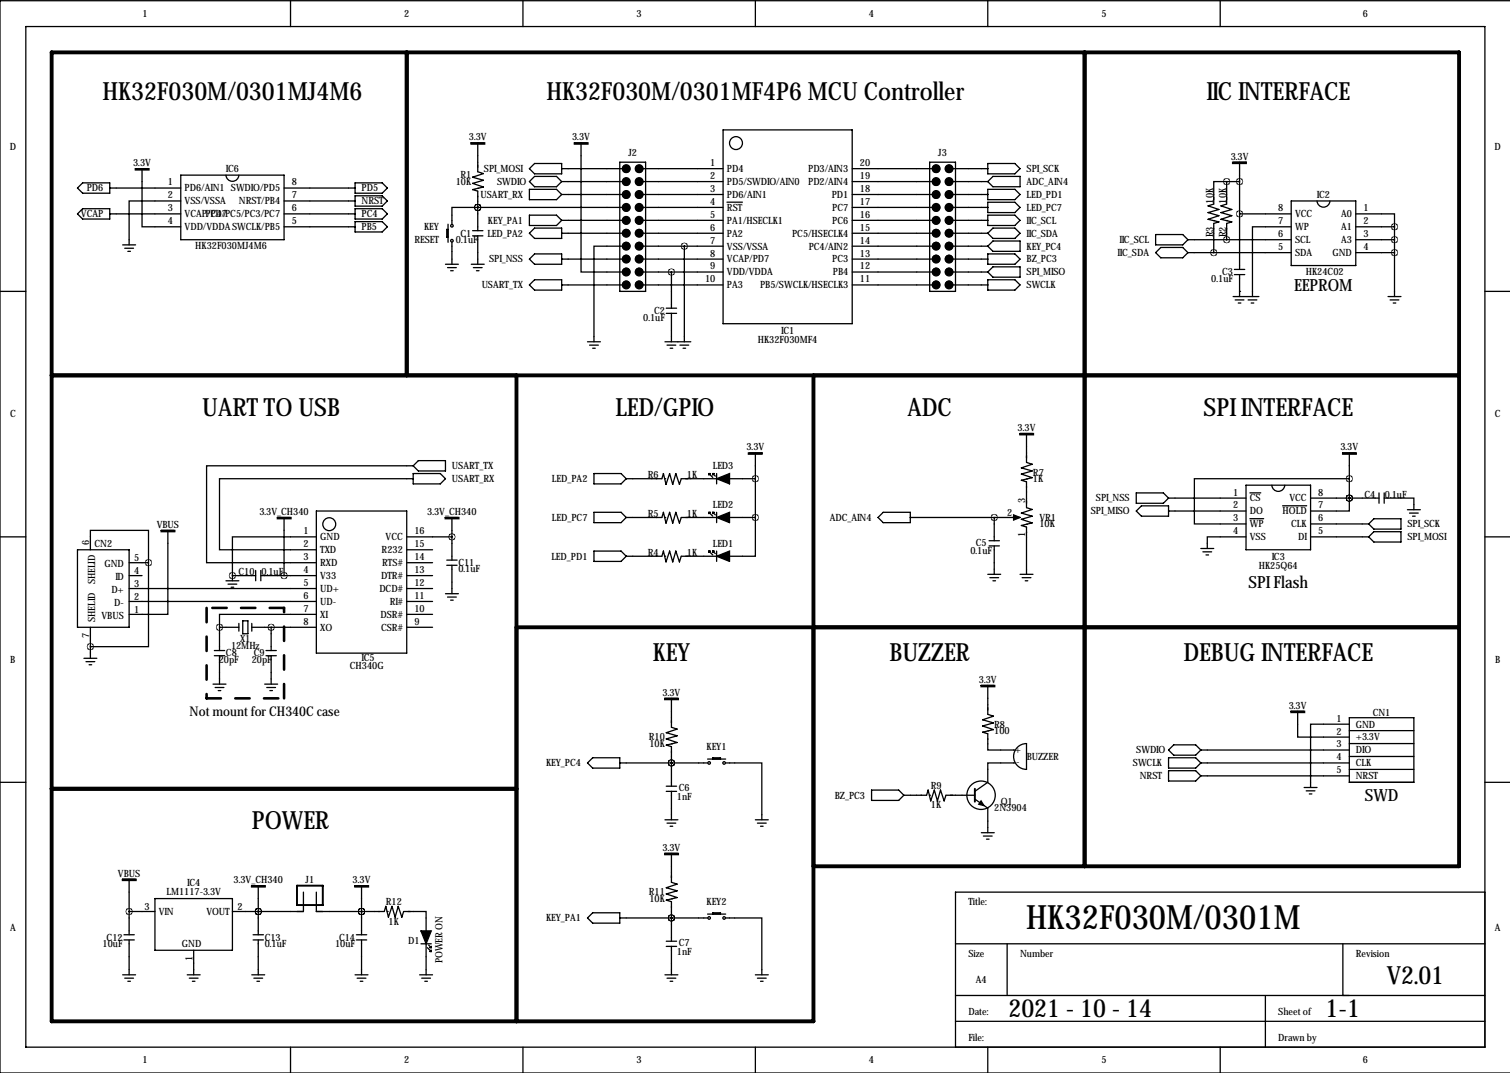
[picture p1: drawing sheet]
<svg xmlns="http://www.w3.org/2000/svg" width="297mm" height="211mm" viewBox="0 0 297 211" stroke-linecap="round" stroke-linejoin="round" font-family="sans-serif">
<g fill="none" stroke="#000" stroke-width=".25">
<path d="M5.1 5.2h287v200.7h-287zM57.1 .1v5.1M102.9 .1v5.1M148.6 .1v5.1M194.3 .1v5.1M240 .1v5.1M297.1 .1h-297.1v210.9h297.1M15.2 37l1.1-1h5.3v2h-5.3zM21.6 37h14M26.7 33.2h2.5M27.9 33.2v11.4h7.7M35.6 39.5h-10.2v8.6"/>
<path d="M35.6 34.4h20.3v12.7h-20.3zM44.5 34.4a1.27 1.27 0 0 0 1.2 1.3 1.27 1.27 0 0 0 1.3-1.3M55.9 39.5h13.9M55.9 37h13.9M69.8 36h5.4l1 1-1 1h-5.4zM69.8 38.5h5.4l1 1-1 1h-5.4zM92.7 28.1h2.5M94 37h.1M94 28.1v5.7l1.1 .3-2.1 .7 2.1 .6-2.1 .7 2.1 .7-2.1 .5 1 .3v7.8M104.1 37.2h5.4l1 1-1 1.1h-5.4zM105.2 32.1h5.3v2.1h-5.3l-1.1-1zM105.2 34.7h4.3l1 1-1 1h-4.3l-1.1-1z"/>
<path d="M110.5 33.2h12.7M110.5 35.7h12.7M110.5 38.2h12.7M113 28.1h2.5M114.3 28.1v25.4h8.9M121.9 31.9h5.1v25.4h-5.1zM125.7 33.2h16.5M125.7 35.7h16.5M125.7 38.2h16.5M142.2 25.5h25.4v38.1h-25.4zM143 39.8h3M167.6 33.2h16.5"/>
<path d="M167.6 35.7h16.5M167.6 38.2h16.5M182.9 31.9h5.1v25.4h-5.1zM186.7 33.2h7.6M186.7 35.7h7.6M186.7 38.2h7.6M194.3 32.1h5.3l1.1 1.1-1.1 1h-5.3zM194.3 37.2h5.3l1.1 1-1.1 1.1h-5.3zM194.3 39.8h5.3l1.1 1-1.1 1h-5.3zM194.3 35.7l1-1h5.4v2h-5.4zM241.3 35.7h-2.5v4.4l-1.2 .4 2.2 .7-2.2 .6 2.2 .6-2.2 .7 2.2 .5-1 .3v5.8M241.3 35.7h2.5"/>
<path d="M241.3 35.7v4.4l-1.1 .4 2.1 .7-2.1 .6 2.1 .6-2.1 .7 2.1 .5-1 .3v3.2M242.6 31.9h2.5M243.8 31.9v21.1M254 39.5h12.7v12.7h-12.7zM259.1 39.5a1.27 1.27 0 0 0 1.2 1.2 1.27 1.27 0 0 0 1.3-1.2M0 57.3h5.1M16.3 41h5.3v2.1h-5.3l-1.1-1zM21.6 42.1h14M24.1 48.1h2.6M24.5 48.8h1.8M25.1 49.4h.6M55.9 42.1h13.9"/>
<path d="M55.9 44.6h13.9M69.8 41h5.4l1 1.1-1 1h-5.4zM69.8 43.6h5.4l1 1-1 1h-5.4zM87.6 52h2.6M88 52.6h1.8M88.1 44.1v3.5M88.1 45.1h-.2v1.5h.2M88.6 53.2h.6M88.9 47.6v4.4M92.7 52h2.5M93 46.4h2M93 45.4h2"/>
<path d="M93.1 52.6h1.7M93.7 53.2h.5M94 40.8h.1M94 40.8h-5.1v3.3M94 46.4v5.6M94 40.8h29.2M104.1 56l1.1-1h5.3v2h-5.3zM104.1 42.3h5.4l1 1-1 1h-5.4zM105.2 44.8h5.3v2.1h-5.3l-1.1-1zM105.2 49.9h5.3v2.1h-5.3l-1.1-1.1zM110.5 43.3h12.7M110.5 45.9h12.7"/>
<path d="M110.5 50.9h12.7M110.5 56h12.7M123.2 48.4h-6.4v18.8M125.7 40.8h16.5M125.7 43.3h16.5M125.7 45.9h16.5M125.7 48.4h16.5M125.7 50.9h16.5M125.7 53.5h16.5M125.7 56h16.5M132.1 53.5v7.1M134.6 48.4v18.8"/>
<path d="M167.6 40.8h16.5M167.6 43.3h16.5M167.6 45.9h16.5M167.6 48.4h16.5M167.6 50.9h16.5M167.6 53.5h16.5M167.6 56h16.5M186.7 40.8h7.6M186.7 43.3h7.6M186.7 45.9h7.6M186.7 48.4h7.6M186.7 50.9h7.6"/>
<path d="M186.7 53.5h7.6M186.7 56h7.6M194.3 42.3h5.3l1.1 1-1.1 1h-5.3zM194.3 49.9h5.3l1.1 1-1.1 1.1h-5.3zM194.3 55h5.3l1.1 1-1.1 1h-5.3zM194.3 45.9l1-1.1h4.3l1.1 1.1-1.1 1h-4.3zM194.3 48.4l1-1h5.4v2h-5.4zM194.3 53.5l1-1h5.4v2h-5.4zM227.3 46.1h5.4l1 1-1 1h-5.4zM227.3 49.7l1-1h4.4l1 1-1 1h-4.4zM233.7 47.1h20.3M233.7 49.7h20.3"/>
<path d="M238.8 43.4h.1M241.3 43.4h.1M242.6 58.3h5M242.8 54h2.1M242.8 53h2.1M243 59h1.7M243.6 59.6h.5M243.8 57.3h.1M243.8 42.1h10.2M243.8 54v4.3M245.5 59h1.7M246.1 59.6h.5"/>
<path d="M254 44.6h-7.6v13.7M266.7 42.1h7.6v2.5M266.7 44.6h7.6M266.7 47.1h7.6M266.7 49.7h7.6M273 58.3h2.6M273.5 59h1.7M274.1 59.6h.5M274.3 44.6v13.7M292.1 57.3h5M115.6 67.2h2.5M116 67.9h1.7"/>
<path d="M116.6 68.5h.5M130.8 67.2h5.1M131.1 61.6h2M131.1 60.6h2M131.2 67.9h1.7M131.8 68.5h.5M132.1 61.6v5.6M133.8 67.9h1.7M134.4 68.5h.5M81.3 91.6h-40.7v19h21.6M81.3 94.1h-38.1v14h19M81.3 93.1h5.3l1 1-1 1h-5.3z"/>
<path d="M82.3 90.6h5.3v2h-5.3l-1-1zM116.8 93.1h5.4l1 1-1 1h-5.4zM123.2 94.1h7l.3-1 .5 2.1 .7-2.1 .6 2.1 .6-2.1 .8 2.1 .3-1.1h7M130.8 94.1h.1M139.4 93.1h.3l-.3 .3zM139.4 93.1l.8 .8M140.2 93.1h.3l-.3 .3zM140.2 93.1l.5 .5M141 93.1v2M143.5 94.1h5.1M147.4 89h2.5M148.6 89v12.7"/>
<path d="M200.7 85.2h2.4M201.9 94.2h.1M201.9 85.2v5.7l1.1 .4-2.1 .7 2.1 .6-2.1 .6 2.1 .7-2.1 .5 1 .3v5.1l1.1 .4-2.1 .7 2.1 .6-2.1 .6 2.1 .7-2.1 .5 1 .3v9.3M223.5 96.9h5.4l1 1-1 1h-5.4zM229.9 97.9h15.2M245.1 95.4h12.7v12.7h-12.7zM245.9 96.9h2.1M250.2 95.4a1.27 1.27 0 0 0 1.3 1.2 1.27 1.27 0 0 0 1.2-1.2M252.3 99.4h4.7M257.8 97.9h13.5M264.2 89h2.4M265.4 97.9v2.6h-7.6"/>
<path d="M265.4 94.1h-30.5v8.9h10.2M265.4 97.9h.1M265.4 89v8.9M271.3 96.9v2M272.3 97.9h5.8v2.3M272.3 96.9v2M0 105.6h5.1M15.2 108.1h10.2v15.2h-10.2zM17.8 108.1v-3.8h11.4v6.3M25.4 113.2h2.5M25.4 110.6h3.8M25.4 115.7h36.8"/>
<path d="M25.4 118.3h36.8M29.2 110.6v16.5h-11.4M31.7 104.3h2.5M33 104.3v16.5h-7.6M44.4 114.2h2.6M44.9 114.8h1.7M45.5 115.5h.5M45.7 113.2h.1M45.7 113.2h4.6M45.7 113.2v1M50.3 112.2v2M51.3 112.2v2"/>
<path d="M51.3 113.2h10.9M54.6 101.7h2.5M55.9 101.7v11.5M62.2 105.6h-16.5v7.6M62.2 100.5h17.8v27.9h-17.8zM80 105.6h8.9M80 113.2h5.1M80 108.1h5.1M80 110.6h5.1M80 115.7h5.1M80 118.3h5.1M87.6 101.7h2.5"/>
<path d="M87.6 116.7h2.6M87.9 110.1h2M87.9 111.1h2M88 117.4h1.8M88.6 118h.6M88.9 101.7v8.4M88.9 111.1v5.6M116.8 108.3h5.4l1 1.1-1 1h-5.4zM116.8 100.7h5.4l1 1-1 1.1h-5.4zM123.2 109.4h7l.3-1.1 .5 2.2 .7-2.2 .6 2.2 .6-2.2 .8 2.2 .3-1.1h7M123.2 101.7h7l.3-1 .5 2.2 .7-2.2 .6 2.2 .6-2.2 .8 2.2 .3-1.2h7M130.8 109.4h.1"/>
<path d="M130.8 101.7h.1M139.4 108.3l.8 .8M139.4 100.7h.3l-.3 .3zM139.4 108.3h.3l-.3 .3zM139.4 100.7l.8 .8M140.2 108.3h.3l-.3 .3zM140.2 108.3l.5 .6M140.2 100.7h.3l-.3 .3zM140.2 100.7l.5 .5M141 100.7v2.1M141 108.3v2.1M143.5 101.7h5.1"/>
<path d="M148.6 101.7v7.7h-5.1M173.7 100.7h5.4v2.1h-5.4l-1-1.1zM179.1 101.7h21.6M194.3 112.9h2.5M194.6 107.3h2M194.6 106.3h2M194.7 113.6h1.7M195.3 114.2h.5M195.6 101.7v4.6M195.6 107.3v5.6M200.7 112.9h2.5M201.1 113.6h1.7"/>
<path d="M201.7 114.2h.5M201.9 103.1h.1M223.5 100.5l1-1h5.4v2h-5.4zM229.9 100.5h15.2M236.2 107.8h2.6M236.6 108.5h1.8M237.2 109.1h.5M245.1 105.6h-7.6v2.2M245.9 102h2.7M257.8 105.6h11.4M257.8 103h11.4M269.2 103l1.1-1h5.3v2h-5.3z"/>
<path d="M269.2 105.6l1.1-1.1h5.3v2.1h-5.3zM276.9 100.2h2.5M277.3 100.9h1.7M277.9 101.5h.5M292.1 105.6h5M16.5 129.4h2.5M16.9 130.1h1.7M17.5 130.7h.5M17.8 123.3v6.1M41.9 134.5h2.5M42.2 127.9h2M42.2 128.9h2"/>
<path d="M42.3 135.2h1.7M42.9 135.8h.5M43.2 123.3v4.6M43.2 128.9v5.6M43.2 123.3h3.8M47 122.6v1.5M47.8 122.1h1v2.5h-1zM49.5 122.6v1.5M49.5 123.3h12.7M52.1 134.5h2.5M52.3 127.9h2.1M52.3 128.9h2.1"/>
<path d="M52.5 135.2h1.7M53.1 135.8h.5M53.3 123.3v4.6M53.3 128.9v5.6M62.2 120.8h-19v2.5M80 123.3h5.1M80 120.8h5.1M130.8 137.3h2.5M132.1 137.3v5.7l1.1 .3-2.1 .8 2.1 .6-2.1 .6 2.1 .7-2.1 .5 1 .3v7.8M193 134.8h2.5M194.3 134.8v5.7l1.1 .3-2.1 .7 2.1 .6-2.1 .6 2.1 .7-2.1 .6 1 .3v3.2h5.3M254 139.8h2.5"/>
<path d="M255.3 139.8v5.1h10.1M0 153.8h5.1M115.6 150l1-1h5.3v2h-5.3zM121.9 150h17.3M131.1 155.6h2M131.1 154.6h2M132.1 146.2h.1M132.1 150h.1M132.1 155.6v5.6M139.2 149.2h3.5M140.2 149.2v-.2h1.5v.2M142.7 150h7.2v11.2"/>
<path d="M171.4 155.3h5.4l1 1.1-1 1h-5.4zM177.8 156.4h4.5l.3-1.1 .5 2.2 .7-2.2 .6 2.2 .6-2.2 .7 2.2 .4-1.1h5.7M182.8 156.4h.1M191.8 157.1l2.5 1.8v4.8M194.3 143.7h.1M199.6 150h-5.3v3.8l-2.5 1.8M199.9 147.1a2.54 2.54 0 0 1 2-.9v5.1a2.54 2.54 0 0 1-2.3-1.5 2.54 2.54 0 0 1 .3-2.7zM229.9 149h5.3l1 1-1 1h-5.3zM229.9 151.5h5.3l1 1-1 1.1h-5.3zM229.9 147.5l1-1.1h4.3l1 1.1-1 1h-4.3zM236.2 147.5h29.2M236.2 150h29.2"/>
<path d="M236.2 152.5h29.2M256.5 154.8h2.6M256.9 155.5h1.8M257.6 156.1h.5M265.4 142.4h-7.6v12.4M265.4 141.1h12.7v12.7h-12.7zM265.4 146.2h12.7M265.4 148.7h12.7M265.4 151.3h12.7M265.4 143.7h12.7M292.1 153.8h5M24.1 172.9h2.5"/>
<path d="M25.4 172.9v10.9M25.4 179.2h5.1M30.5 176.7h15.2v10.1h-15.2zM49.5 174.1h2.5M50.8 179.2h.1M50.8 174.1v9.7M59.7 175.4v3.8h-14M62.2 175.4v3.8h13.4l.3-1 .5 2.1 .7-2.1 .6 2.1 .6-2.1 .7 2.1 .4-1.1h4.4v3.8M69.8 174.1h2.5M71.1 179.2h.1M71.1 174.1v9.7M76.1 179.2h.1"/>
<path d="M130.8 161.2h2.5M130.8 167.8h2.5M131.2 161.8h1.7M131.8 162.4h.5M132.1 176.7h.1M132.1 167.8v5.7l1.1 .3-2.1 .7 2.1 .6-2.1 .7 2.1 .7-2.1 .5 1 .3v7.8M139.2 179.7h3.5M140.2 179.7v-.2h1.5v.2M148.6 161.2h2.5M149 161.8h1.7M149.6 162.4h.5M193 163.7h2.6"/>
<path d="M193.4 164.4h1.8M194.1 165h.5M292.1 175.4h-104.1v30.5M24.1 191.7h2.6M24.4 183.8h2M24.4 184.8h2M24.5 192.3h1.8M25.1 192.9h.6M25.4 184.8v6.9M36.8 191.7h2.6M37.2 192.3h1.8M37.8 192.9h.6"/>
<path d="M38.1 186.8v4.9M49.5 191.7h2.6M49.8 183.8h2M49.8 184.8h2M49.9 192.3h1.8M50.5 192.9h.6M50.8 184.8v6.9M69.8 191.7h2.6M70.1 183.8h2M70.1 184.8h2M70.3 192.3h1.7M70.9 192.9h.5"/>
<path d="M71.1 184.8v6.9M82.5 191.7h2.6M82.8 185.6h2M83 192.3h1.7M83.6 192.9h.5M83.8 185.6v6.1M84.1 186.3l.7 .8M84.3 185.8l.5 .5M84.6 187.1l.2-.3v.3zM84.6 186.3l.2-.2v.2zM115.6 180.5l1-1h5.3v2h-5.3zM121.9 180.5h17.3"/>
<path d="M130.8 191.7h2.5M131.1 186.1h2M131.1 185.1h2M131.2 192.3h1.7M131.8 192.9h.5M132.1 180.5h.1M132.1 186.1v5.6M142.7 180.5h7.2v11.2M148.6 191.7h2.5M149 192.3h1.7M149.6 192.9h.5M188 185.6h104.1"/>
<path d="M188 195.7h104.1M198.1 185.6v10.1M248.9 195.7v10.2M264.2 185.6v10.1M57.1 205.9v5.1M102.9 205.9v5.1M148.6 205.9v5.1M188 200.8h104.1M194.3 205.9v5.1M240 205.9v5.1"/>
<circle cx="123.2" cy="38.2" r=".76"/>
<circle cx="123.2" cy="33.2" r=".76"/>
<circle cx="123.2" cy="35.7" r=".76"/>
<circle cx="125.7" cy="38.2" r=".76"/>
<circle cx="125.7" cy="33.2" r=".76"/>
<circle cx="125.7" cy="35.7" r=".76"/>
<circle cx="144.8" cy="28.1" r="1.27"/>
<circle cx="184.2" cy="38.2" r=".76"/>
<circle cx="184.2" cy="33.2" r=".76"/>
<circle cx="184.2" cy="35.7" r=".76"/>
<circle cx="186.7" cy="38.2" r=".76"/>
<circle cx="186.7" cy="33.2" r=".76"/>
<circle cx="186.7" cy="35.7" r=".76"/>
<circle cx="88.9" cy="47.3" r=".25"/>
<circle cx="88.9" cy="44.4" r=".25"/>
<circle cx="123.2" cy="50.9" r=".76"/>
<circle cx="123.2" cy="53.5" r=".76"/>
<circle cx="123.2" cy="40.8" r=".76"/>
<circle cx="123.2" cy="45.9" r=".76"/>
<circle cx="123.2" cy="48.4" r=".76"/>
<circle cx="123.2" cy="43.3" r=".76"/>
<circle cx="123.2" cy="56" r=".76"/>
<circle cx="125.7" cy="50.9" r=".76"/>
<circle cx="125.7" cy="40.8" r=".76"/>
<circle cx="125.7" cy="53.5" r=".76"/>
<circle cx="125.7" cy="45.9" r=".76"/>
<circle cx="125.7" cy="48.4" r=".76"/>
<circle cx="125.7" cy="43.3" r=".76"/>
<circle cx="125.7" cy="56" r=".76"/>
<circle cx="184.2" cy="50.9" r=".76"/>
<circle cx="184.2" cy="53.5" r=".76"/>
<circle cx="184.2" cy="40.8" r=".76"/>
<circle cx="184.2" cy="45.9" r=".76"/>
<circle cx="184.2" cy="48.4" r=".76"/>
<circle cx="184.2" cy="56" r=".76"/>
<circle cx="184.2" cy="43.3" r=".76"/>
<circle cx="186.7" cy="50.9" r=".76"/>
<circle cx="186.7" cy="40.8" r=".76"/>
<circle cx="186.7" cy="53.5" r=".76"/>
<circle cx="186.7" cy="45.9" r=".76"/>
<circle cx="186.7" cy="48.4" r=".76"/>
<circle cx="186.7" cy="43.3" r=".76"/>
<circle cx="186.7" cy="56" r=".76"/>
<circle cx="64.8" cy="103.1" r="1.27"/>
<circle cx="139.5" cy="150" r=".25"/>
<circle cx="142.4" cy="150" r=".25"/>
<circle cx="193" cy="156.4" r="2.79"/>
<circle cx="139.5" cy="180.5" r=".25"/>
<circle cx="142.4" cy="180.5" r=".25"/>
</g>
<path d="M80 10.3v63.5M213.4 10.3v160M10.2 73.8h276.8M101.6 73.8v127M160 73.8v127h-149.8v-190.5h276.8v160h-127M101.6 123.3h185.4M10.2 155.1h91.4" fill="none" stroke="#000" stroke-width=".76"/>
<path d="M40.6 119.5v17.8M55.9 119.5h-15.3M40.6 137.3h15.3M55.9 137.3v-17.8" fill="none" stroke="#000" stroke-width=".51" stroke-dasharray="2.8 2.8"/>
<g fill="#000" stroke="#000" stroke-width=".25">
<path d="M26.6 33.2h2.7v.2h-2.7zM92.7 28.1h2.7v.2h-2.7zM113 28.1h2.7v.2h-2.7zM242.5 31.9h2.7v.2h-2.7zM141 94.1l2.5-1v2zM147.2 89h2.7v.3h-2.7zM200.6 85.2h2.7v.3h-2.7zM264.1 89h2.7v.3h-2.7zM31.7 104.3h2.7v.2h-2.7zM54.6 101.7h2.7v.3h-2.7zM87.6 101.7h2.7v.3h-2.7zM141 109.4l2.5-1.1v2.1z"/>
<path d="M141 101.7l2.5-1v2.1zM199.4 101.2l1.3 .5-1.3 .5zM130.8 137.3h2.7v.3h-2.7zM193 134.8h2.7v.2h-2.7zM253.9 139.8h2.7v.3h-2.7zM193 157.5l.5 .9-1-.3zM24.1 172.9h2.7v.2h-2.7zM49.5 174.1h2.7v.3h-2.7zM69.8 174.1h2.7v.3h-2.7zM130.8 167.8h2.7v.2h-2.7zM82.8 183h2l-1 2.6z"/>
</g>
<path d="M191.8 155.1v2.5M58.4 174.1h5.1v3.8h-5.1z" fill="none" stroke="#000" stroke-width=".38"/>
<g fill="none" stroke="#000" stroke-width=".51">
<circle cx="123.2" cy="33.2" r=".56"/>
<circle cx="123.2" cy="38.3" r=".56"/>
<circle cx="123.2" cy="35.8" r=".56"/>
<circle cx="125.7" cy="33.2" r=".56"/>
<circle cx="125.7" cy="35.8" r=".56"/>
<circle cx="125.7" cy="38.3" r=".56"/>
<circle cx="184.2" cy="33.2" r=".56"/>
<circle cx="184.2" cy="38.3" r=".56"/>
<circle cx="184.2" cy="35.8" r=".56"/>
<circle cx="186.7" cy="33.2" r=".56"/>
<circle cx="186.7" cy="38.3" r=".56"/>
<circle cx="186.7" cy="35.8" r=".56"/>
<circle cx="123.2" cy="43.4" r=".56"/>
<circle cx="123.2" cy="48.4" r=".56"/>
<circle cx="123.2" cy="40.8" r=".56"/>
<circle cx="123.2" cy="45.8" r=".56"/>
<circle cx="123.2" cy="50.9" r=".56"/>
<circle cx="123.2" cy="53.4" r=".56"/>
<circle cx="123.2" cy="56" r=".56"/>
<circle cx="125.7" cy="48.4" r=".56"/>
<circle cx="125.7" cy="43.4" r=".56"/>
<circle cx="125.7" cy="40.8" r=".56"/>
<circle cx="125.7" cy="50.9" r=".56"/>
<circle cx="125.7" cy="45.8" r=".56"/>
<circle cx="125.7" cy="53.4" r=".56"/>
<circle cx="125.7" cy="56" r=".56"/>
<circle cx="184.2" cy="43.4" r=".56"/>
<circle cx="184.2" cy="48.4" r=".56"/>
<circle cx="184.2" cy="45.8" r=".56"/>
<circle cx="184.2" cy="40.8" r=".56"/>
<circle cx="184.2" cy="50.9" r=".56"/>
<circle cx="184.2" cy="53.4" r=".56"/>
<circle cx="184.2" cy="56" r=".56"/>
<circle cx="186.7" cy="48.4" r=".56"/>
<circle cx="186.7" cy="43.4" r=".56"/>
<circle cx="186.7" cy="45.8" r=".56"/>
<circle cx="186.7" cy="50.9" r=".56"/>
<circle cx="186.7" cy="40.8" r=".56"/>
<circle cx="186.7" cy="53.4" r=".56"/>
<circle cx="186.7" cy="56" r=".56"/>
</g>
<g fill="#000" stroke="#000" stroke-width=".51">
<path d="M122.9 32.9h.5v.5h-.5zM122.9 35.4h.5v.6h-.5zM122.9 37.9h.5v.6h-.5zM125.4 37.9h.6v.6h-.6zM125.4 35.4h.6v.6h-.6zM125.4 32.9h.6v.5h-.6zM183.8 32.9h.6v.5h-.6zM183.8 35.4h.6v.6h-.6zM183.8 37.9h.6v.6h-.6zM186.4 37.9h.5v.6h-.5zM186.4 35.4h.5v.6h-.5zM186.4 32.9h.5v.5h-.5z"/>
<path d="M122.9 40.5h.5v.5h-.5zM122.9 43h.5v.6h-.5zM122.9 45.6h.5v.5h-.5zM122.9 48.1h.5v.6h-.5zM122.9 55.7h.5v.6h-.5zM122.9 50.6h.5v.6h-.5zM122.9 53.2h.5v.5h-.5zM125.4 53.2h.6v.5h-.6zM125.4 50.6h.6v.6h-.6zM125.4 55.7h.6v.6h-.6zM125.4 48.1h.6v.6h-.6zM125.4 45.6h.6v.5h-.6z"/>
<path d="M125.4 43h.6v.6h-.6zM125.4 40.5h.6v.5h-.6zM183.8 40.5h.6v.5h-.6zM183.8 43h.6v.6h-.6zM183.8 45.6h.6v.5h-.6zM183.8 48.1h.6v.6h-.6zM183.8 55.7h.6v.6h-.6zM183.8 50.6h.6v.6h-.6zM183.8 53.2h.6v.5h-.6zM186.4 53.2h.5v.5h-.5zM186.4 50.6h.5v.6h-.5zM186.4 55.7h.5v.6h-.5z"/>
<path d="M186.4 48.1h.5v.6h-.5zM186.4 45.6h.5v.5h-.5zM186.4 43h.5v.6h-.5zM186.4 40.5h.5v.5h-.5z"/>
</g>
<path d="M43.1 123.3a.05 .05 0 0 0 .1 0 .05 .05 0 0 0-.1 0zM53.3 123.3a.05 .05 0 0 0 .1 0 .05 .05 0 0 0-.1 0zM71.1 179.2a.05 .05 0 0 0 .1 0 .05 .05 0 0 0-.1 0zM274.3 49.7a.05 .05 0 0 0 .1 0 .05 .05 0 0 0-.1 0zM274.3 44.6a.05 .05 0 0 0 .1 0 .05 .05 0 0 0-.1 0zM274.3 47.1a.05 .05 0 0 0 .1 0 .05 .05 0 0 0-.1 0zM243.8 42.1a.05 .05 0 0 0 .1 0 .05 .05 0 0 0-.1 0zM243.8 35.7a.05 .05 0 0 0 .1 0 .05 .05 0 0 0-.1 0zM265.4 97.9a.05 .05 0 0 0 .1 0 .05 .05 0 0 0-.1 0zM265.4 97.9a.05 .05 0 0 0 .1 0 .05 .05 0 0 0-.1 0zM93.9 40.8a.05 .05 0 0 0 .1 0 .05 .05 0 0 0-.1 0zM93.9 40.8a.05 .05 0 0 0 .1 0 .05 .05 0 0 0-.1 0zM238.7 49.7a.05 .05 0 0 0 .1 0 .05 .05 0 0 0-.1 0zM265.4 94.1a.05 .05 0 0 0 .1 0 .05 .05 0 0 0-.1 0zM132 150a.05 .05 0 0 0 .1 0 .05 .05 0 0 0-.1 0zM132 150a.05 .05 0 0 0 .1 0 .05 .05 0 0 0-.1 0zM148.5 94.1a.05 .05 0 0 0 .1 0 .05 .05 0 0 0-.1 0zM148.5 101.7a.05 .05 0 0 0 .1 0 .05 .05 0 0 0-.1 0zM45.7 113.2a.05 .05 0 0 0 .1 0 .05 .05 0 0 0-.1 0zM55.8 113.2a.05 .05 0 0 0 .1 0 .05 .05 0 0 0-.1 0zM71.1 179.2a.05 .05 0 0 0 .1 0 .05 .05 0 0 0-.1 0zM29.2 110.6a.05 .05 0 0 0 .1 0 .05 .05 0 0 0-.1 0zM17.7 127.1a.05 .05 0 0 0 .1 0 .05 .05 0 0 0-.1 0zM195.5 101.7a.05 .05 0 0 0 .1 0 .05 .05 0 0 0-.1 0zM132 180.5a.05 .05 0 0 0 .1 0 .05 .05 0 0 0-.1 0zM132 180.5a.05 .05 0 0 0 .1 0 .05 .05 0 0 0-.1 0zM132 53.5a.05 .05 0 0 0 .1 0 .05 .05 0 0 0-.1 0zM134.6 48.4a.05 .05 0 0 0 .1 0 .05 .05 0 0 0-.1 0z" fill="#000" stroke="#000" stroke-width="1.3"/>
<text font-size="6.6" x="201.8" y="182.7">HK32F030M/0301M</text>
<g font-size="4.9">
<text x="20.1" y="19.6">HK32F030M/0301MJ4M6</text>
<text x="107.5" y="19.6">HK32F030M/0301MF4P6 MCU Controller</text>
<text x="237.3" y="19.6">IIC INTERFACE</text>
<text x="39.8" y="81.8">UART TO USB</text>
<text x="121.1" y="81.8">LED/GPIO</text>
<text x="178.5" y="81.8">ADC</text>
<text x="236.8" y="81.8">SPI INTERFACE</text>
<text x="128.4" y="130.1">KEY</text>
<text x="175" y="130.1">BUZZER</text>
<text x="232.8" y="130.1">DEBUG INTERFACE</text>
<text x="49.5" y="163.1">POWER</text>
<text x="272.8" y="193.6">V2.01</text>
<text x="198.4" y="199.9">2021 - 10 - 14</text>
<text x="260.8" y="199.9">1-1</text>
</g>
<g font-size="3.3">
<text x="254.6" y="57.1">EEPROM</text>
<text x="245.6" y="115.5">SPI Flash</text>
<text x="268.5" y="157.5">SWD</text>
</g>
<text font-size="2.6" x="37.3" y="140.7">Not mount for CH340C case</text>
<g font-size="2">
<text x="28" y="3.3">1</text>
<text x="79.5" y="3.3">2</text>
<text x="125.2" y="3.3">3</text>
<text x="170.9" y="3.3">4</text>
<text x="216.7" y="3.3">5</text>
<text x="268.1" y="3.3">6</text>
<text x="1.9" y="29.4">D</text>
<text x="92.2" y="27.6">3.3V</text>
<text x="112.6" y="27.6">3.3V</text>
<text x="294" y="29.4">D</text>
<text x="26.2" y="32.7">3.3V</text>
<text x="44.4" y="33.8">IC6</text>
<text x="90.6" y="35.1">R1</text>
<text x="95.2" y="33.8">SPI_MOSI</text>
<text x="123.6" y="30.6">J2</text>
<text x="139.7" y="32.7">1</text>
<text x="139.7" y="35.2">2</text>
<text x="143" y="33.8">PD4</text>
<text x="159" y="33.8">PD3/AIN3</text>
<text x="169.2" y="35.2">19</text>
<text x="169.2" y="32.7">20</text>
<text x="184.6" y="30.6">J3</text>
<text x="201.9" y="33.8">SPI_SCK</text>
<text x="242.1" y="31.4">3.3V</text>
<text x="17" y="37.6">PD6</text>
<text x="33" y="36.5">1</text>
<text x="33" y="39">2</text>
<text x="33" y="41.5">3</text>
<text x="36.3" y="37.6">PD6/AIN1 SWDIO/PD5</text>
<text x="36.3" y="40.2">VSS/VSSA</text>
<text x="47" y="40.2">NRST/PB4</text>
<text x="57.4" y="41.5">6</text>
<text x="57.4" y="39">7</text>
<text x="57.4" y="36.5">8</text>
<text x="71.1" y="37.6">PD5</text>
<text x="71.1" y="40.2">NRST</text>
<text x="89.7" y="36.4">10K</text>
<text x="94.5" y="38.9">USART_RX</text>
<text x="97.8" y="36.4">SWDIO</text>
<text x="139.7" y="37.7">3</text>
<text x="139.7" y="40.3">4</text>
<text x="143" y="36.4">PD5/SWDIO/AIN0</text>
<text x="143" y="38.9">PD6/AIN1</text>
<text x="143" y="41.4">RST</text>
<text x="159" y="36.4">PD2/AIN4</text>
<text x="163.6" y="38.9">PD1</text>
<text x="163.7" y="41.4">PC7</text>
<text x="169.2" y="40.3">17</text>
<text x="169.2" y="37.7">18</text>
<text x="201.9" y="36.4">ADC_AIN4</text>
<text x="201.9" y="38.9">LED_PD1</text>
<text x="201.9" y="41.4">LED_PC7</text>
<text x="238.7" y="40" transform="rotate(-90 238.7 40)">10K</text>
<text x="241.2" y="40" transform="rotate(-90 241.2 40)">10K</text>
<text x="251.5" y="41.5">8</text>
<text x="259.1" y="38.9">IC2</text>
<text x="268.2" y="41.5">1</text>
<text x="15.9" y="42.7">VCAP</text>
<text x="33" y="44.1">4</text>
<text x="36.3" y="42.7">VCAP/PD7</text>
<text x="36.3" y="45.2">VDD/VDDASWCLK/PB5</text>
<text x="40.5" y="42.7">PC4/PC5/PC3/PC7</text>
<text x="57.4" y="44.1">5</text>
<text x="71.1" y="42.7">PC4</text>
<text x="71.1" y="45.2">PB5</text>
<text x="81.5" y="47.8">RESET</text>
<text x="83.4" y="45.2">KEY</text>
<text x="89.7" y="47.8">0.1uF</text>
<text x="90.6" y="46.5">C1</text>
<text x="95.9" y="46.5">LED_PA2</text>
<text x="96" y="44">KEY_PA1</text>
<text x="139.7" y="42.8">5</text>
<text x="139.7" y="45.4">6</text>
<text x="139.7" y="47.9">7</text>
<text x="143" y="44">PA1/HSECLK1</text>
<text x="143" y="46.5">PA2</text>
<text x="155.8" y="46.5">PC5/HSECLK4</text>
<text x="163.7" y="44">PC6</text>
<text x="169.2" y="47.9">14</text>
<text x="169.2" y="45.4">15</text>
<text x="169.2" y="42.8">16</text>
<text x="201.9" y="44">IIC_SCL</text>
<text x="201.9" y="46.5">IIC_SDA</text>
<text x="220.2" y="47.8">IIC_SCL</text>
<text x="238.7" y="46.7" transform="rotate(-90 238.7 46.7)">R3</text>
<text x="241.2" y="46.7" transform="rotate(-90 241.2 46.7)">R2</text>
<text x="251.5" y="46.6">6</text>
<text x="251.5" y="44.1">7</text>
<text x="254.8" y="47.8">SCL</text>
<text x="254.8" y="45.2">WP</text>
<text x="254.8" y="42.7">VCC</text>
<text x="263.8" y="42.7">A0</text>
<text x="263.8" y="45.2">A1</text>
<text x="263.8" y="47.8">A3</text>
<text x="268.2" y="44.1">2</text>
<text x="268.2" y="46.6">3</text>
<text x="38.4" y="49">HK32F030MJ4M6</text>
<text x="96.2" y="51.6">SPI_NSS</text>
<text x="139.7" y="50.4">8</text>
<text x="139.7" y="53">9</text>
<text x="143" y="49.1">VSS/VSSA</text>
<text x="143" y="51.6">VCAP/PD7</text>
<text x="159.1" y="49.1">PC4/AIN2</text>
<text x="163.7" y="51.6">PC3</text>
<text x="169.2" y="53">12</text>
<text x="169.2" y="50.4">13</text>
<text x="201.9" y="49.1">KEY_PC4</text>
<text x="201.9" y="51.6">BZ_PC3</text>
<text x="219.9" y="50.3">IIC_SDA</text>
<text x="251.5" y="49.2">5</text>
<text x="254.8" y="50.3">SDA</text>
<text x="262.1" y="50.3">GND</text>
<text x="268.2" y="49.2">4</text>
<text x="94.8" y="56.7">USART_TX</text>
<text x="138.7" y="55.5">10</text>
<text x="143" y="54.1">VDD/VDDA</text>
<text x="143" y="56.7">PA3</text>
<text x="149.5" y="56.7">PB5/SWCLK/HSECLK3</text>
<text x="163.8" y="54.1">PB4</text>
<text x="169.2" y="55.5">11</text>
<text x="201.9" y="54.1">SPI_MISO</text>
<text x="201.9" y="56.7">SWCLK</text>
<text x="238.3" y="55.4">0.1uF</text>
<text x="240.4" y="54.1">C3</text>
<text x="256.9" y="54">HK24C02</text>
<text x="126.5" y="63">0.1uF</text>
<text x="128.7" y="61.8">C2</text>
<text x="153.6" y="65.7">IC1</text>
<text x="149.1" y="67.5">HK32F030MF4</text>
<text x="2" y="82.1">C</text>
<text x="294.1" y="82.1">C</text>
<text x="146.8" y="88.5">3.3V</text>
<text x="200.2" y="84.7">3.3V</text>
<text x="263.7" y="88.5">3.3V</text>
<text x="88.9" y="92.2">USART_TX</text>
<text x="88.9" y="94.8">USART_RX</text>
<text x="108.6" y="94.8">LED_PA2</text>
<text x="127.5" y="94">R6</text>
<text x="135.1" y="94">1K</text>
<text x="140.2" y="92.2">LED3</text>
<text x="203.2" y="93.5">R7</text>
<text x="203.2" y="94.8">1K</text>
<text x="51" y="101.2">3.3V_CH340</text>
<text x="84.1" y="101.2">3.3V_CH340</text>
<text x="127.5" y="101.6">R5</text>
<text x="135.1" y="101.6">1K</text>
<text x="140.2" y="99.9">LED2</text>
<text x="198.1" y="101.5">2</text>
<text x="201.7" y="98.9" transform="rotate(-90 201.7 98.9)">3</text>
<text x="214.6" y="101.1">SPI_MISO</text>
<text x="215.6" y="98.6">SPI_NSS</text>
<text x="242.6" y="97.4">1</text>
<text x="242.6" y="100">2</text>
<text x="245.9" y="98.6">CS</text>
<text x="245.9" y="101.1">DO</text>
<text x="252.3" y="101.1">HOLD</text>
<text x="253.7" y="98.6">VCC</text>
<text x="259.3" y="100">7</text>
<text x="259.3" y="97.4">8</text>
<text x="268.4" y="97.8">C4</text>
<text x="272.4" y="97.8">0.1uF</text>
<text x="17.5" y="107.1" transform="rotate(-90 17.5 107.1)">6</text>
<text x="18.6" y="107.5">CN2</text>
<text x="30.8" y="103.8">VBUS</text>
<text x="59.7" y="105">1</text>
<text x="59.7" y="107.6">2</text>
<text x="63" y="106.2">GND</text>
<text x="75.9" y="106.2">VCC</text>
<text x="81.5" y="107.6">15</text>
<text x="81.5" y="105">16</text>
<text x="108.6" y="102.4">LED_PC7</text>
<text x="140.2" y="107.5">LED1</text>
<text x="163.2" y="102.4">ADC_AIN4</text>
<text x="192" y="107.3">C5</text>
<text x="201.7" y="105.6" transform="rotate(-90 201.7 105.6)">1</text>
<text x="204.5" y="102.4">VR1</text>
<text x="204.5" y="103.7">10K</text>
<text x="242.6" y="102.5">3</text>
<text x="242.6" y="105">4</text>
<text x="245.9" y="103.7">WP</text>
<text x="245.9" y="106.2">VSS</text>
<text x="254" y="103.7">CLK</text>
<text x="255.4" y="106.2">DI</text>
<text x="259.3" y="105">5</text>
<text x="259.3" y="102.5">6</text>
<text x="276.9" y="103.7">SPI_SCK</text>
<text x="276.9" y="106.2">SPI_MOSI</text>
<text x="20.6" y="111.5">GND</text>
<text x="26.4" y="112.9">4</text>
<text x="26.4" y="110.4">5</text>
<text x="46.9" y="113.1">C10</text>
<text x="51.5" y="113.1">0.1uF</text>
<text x="59.7" y="110.1">3</text>
<text x="59.7" y="112.7">4</text>
<text x="63" y="108.7">TXD</text>
<text x="63" y="111.3">RXD</text>
<text x="63" y="113.8">V33</text>
<text x="75" y="113.8">DTR#</text>
<text x="75.1" y="108.7">R232</text>
<text x="75.2" y="111.3">RTS#</text>
<text x="81.5" y="112.7">13</text>
<text x="81.5" y="110.1">14</text>
<text x="90.2" y="111.3">C11</text>
<text x="90.2" y="112.6">0.1uF</text>
<text x="108.5" y="110">LED_PD1</text>
<text x="127.5" y="109.3">R4</text>
<text x="135.1" y="109.3">1K</text>
<text x="190.9" y="109">0.1uF</text>
<text x="247.6" y="111.9">HK25Q64</text>
<text x="250.2" y="110">IC3</text>
<text x="18.7" y="114.9" transform="rotate(-90 18.7 114.9)">SHELID</text>
<text x="21.9" y="116.6">D+</text>
<text x="22.5" y="119.2">D-</text>
<text x="22.7" y="114.1">ID</text>
<text x="26.4" y="118">2</text>
<text x="26.4" y="115.5">3</text>
<text x="59.7" y="115.2">5</text>
<text x="59.7" y="117.7">6</text>
<text x="63" y="116.4">UD+</text>
<text x="63" y="118.9">UD-</text>
<text x="74.6" y="116.4">DCD#</text>
<text x="76.7" y="118.9">RI#</text>
<text x="81.5" y="117.7">11</text>
<text x="81.5" y="115.2">12</text>
<text x="17.5" y="125.4" transform="rotate(-90 17.5 125.4)">7</text>
<text x="18.7" y="122.3" transform="rotate(-90 18.7 122.3)">SHELID</text>
<text x="20" y="121.7">VBUS</text>
<text x="26.4" y="120.5">1</text>
<text x="59.7" y="120.3">7</text>
<text x="59.7" y="122.8">8</text>
<text x="63" y="121.4">XI</text>
<text x="63" y="124">XO</text>
<text x="74.9" y="121.4">DSR#</text>
<text x="75" y="124">CSR#</text>
<text x="81.5" y="122.8">9</text>
<text x="81.5" y="120.3">10</text>
<text x="2" y="130.3">B</text>
<text x="43" y="130.3">20pF</text>
<text x="44.4" y="129.1">C8</text>
<text x="45.4" y="127.7">12MHz</text>
<text x="47.2" y="126.1">X1</text>
<text x="49.5" y="130.3">20pF</text>
<text x="49.9" y="129.1">C9</text>
<text x="68.8" y="131.5">CH340G</text>
<text x="71.1" y="129.9">IC5</text>
<text x="294.1" y="130.3">B</text>
<text x="130.3" y="136.8">3.3V</text>
<text x="192.6" y="134.3">3.3V</text>
<text x="195.6" y="143">R8</text>
<text x="253.5" y="139.3">3.3V</text>
<text x="262.9" y="141.9">1</text>
<text x="266.7" y="143">GND</text>
<text x="270" y="140.9">CN1</text>
<text x="127.7" y="145.6">R10</text>
<text x="127.8" y="146.8">10K</text>
<text x="139" y="147.5">KEY1</text>
<text x="195.6" y="144.3">100</text>
<text x="199.6" y="148.1">+</text>
<text x="202" y="149.4">BUZZER</text>
<text x="223.5" y="148.1">SWDIO</text>
<text x="262.9" y="144.4">2</text>
<text x="262.9" y="147">3</text>
<text x="262.9" y="149.5">4</text>
<text x="266.7" y="145.6">+3.3V</text>
<text x="266.7" y="148.1">DIO</text>
<text x="107.4" y="150.7">KEY_PC4</text>
<text x="133.5" y="155.6">C6</text>
<text x="183.1" y="155.1">R9</text>
<text x="199.9" y="150.4">-</text>
<text x="222.9" y="150.7">SWCLK</text>
<text x="224.2" y="153.2">NRST</text>
<text x="262.9" y="152">5</text>
<text x="266.7" y="150.7">CLK</text>
<text x="266.7" y="153.2">NRST</text>
<text x="133.2" y="157.3">1nF</text>
<text x="164.2" y="157">BZ_PC3</text>
<text x="183.1" y="158.9">1K</text>
<text x="195.6" y="159.5">2N3904</text>
<text x="196.9" y="158.3">Q1</text>
<text x="130.3" y="167.3">3.3V</text>
<text x="23.2" y="172.4">VBUS</text>
<text x="46" y="173.6">3.3V_CH340</text>
<text x="60.1" y="173.5">J1</text>
<text x="69.4" y="173.6">3.3V</text>
<text x="28.4" y="179">3</text>
<text x="31.2" y="179.9">VIN</text>
<text x="32.7" y="176.1">LM1117-3.3V</text>
<text x="36.8" y="174.1">IC4</text>
<text x="40.6" y="179.9">VOUT</text>
<text x="46.7" y="179">2</text>
<text x="75.9" y="177.9">R12</text>
<text x="127.7" y="176.1">R11</text>
<text x="127.8" y="177.3">10K</text>
<text x="139" y="177.9">KEY2</text>
<text x="190.5" y="177.9">Title:</text>
<text x="2" y="183.1">A</text>
<text x="21" y="184.9">C12</text>
<text x="52.1" y="184.9">C13</text>
<text x="66.7" y="184.9">C14</text>
<text x="76.5" y="181.8">1K</text>
<text x="80.3" y="185.6">D1</text>
<text x="107.4" y="181.1">KEY_PA1</text>
<text x="294.1" y="183.1">A</text>
<text x="20.2" y="186.2">10uF</text>
<text x="35.8" y="186.2">GND</text>
<text x="37.8" y="188.9" transform="rotate(-90 37.8 188.9)">1</text>
<text x="52.1" y="186.2">0.1uF</text>
<text x="65.9" y="186.2">10uF</text>
<text x="87" y="189.4" transform="rotate(-90 87 189.4)">POWER ON</text>
<text x="133.2" y="187.7">1nF</text>
<text x="133.5" y="186.1">C7</text>
<text x="190.5" y="188.1">Size</text>
<text x="200.7" y="188.1">Number</text>
<text x="266.7" y="188.1">Revision</text>
<text x="192" y="193.2">A4</text>
<text x="190.5" y="199.5">Date:</text>
<text x="251.5" y="199.5">Sheet of</text>
<text x="28" y="209.1">1</text>
<text x="79.5" y="209.1">2</text>
<text x="125.2" y="209.1">3</text>
<text x="170.9" y="209.1">4</text>
<text x="190.5" y="204.6">File:</text>
<text x="216.7" y="209.1">5</text>
<text x="251.5" y="204.6">Drawn by</text>
<text x="268.1" y="209.1">6</text>
</g>
</svg>
